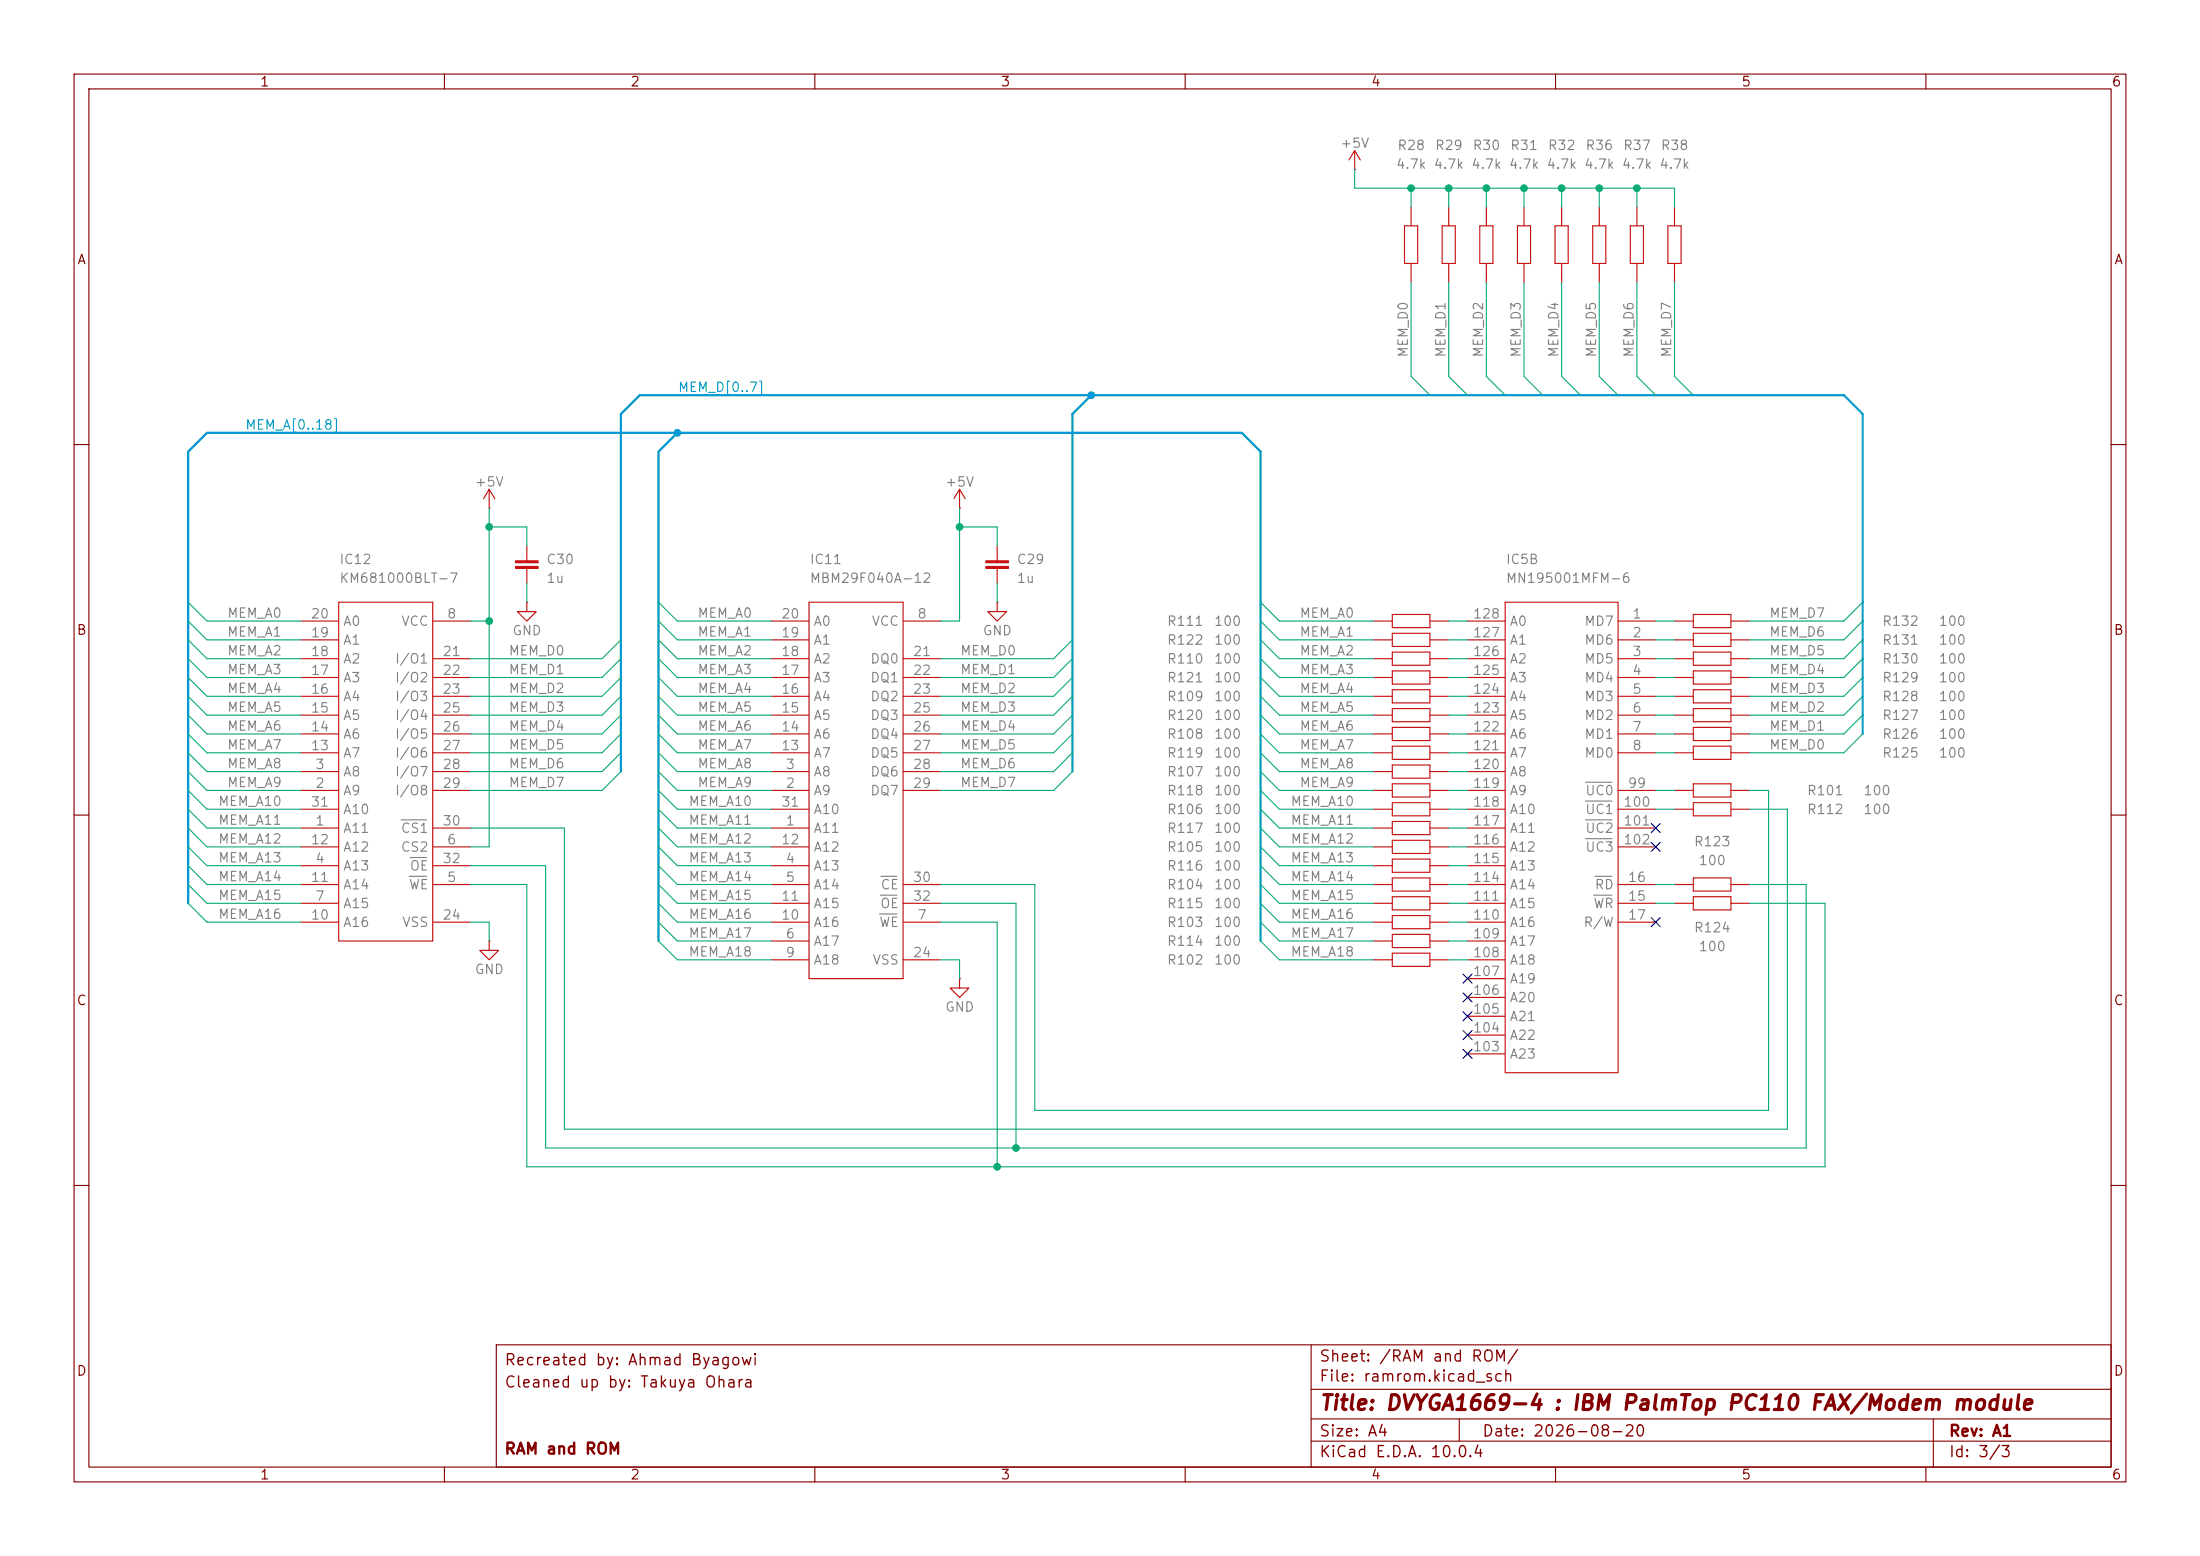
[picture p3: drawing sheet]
<svg xmlns="http://www.w3.org/2000/svg" width="297mm" height="210mm" viewBox="0 0 297 210" stroke-linecap="round" stroke-linejoin="round" font-family="sans-serif">
<g fill="none" stroke="#840000" stroke-width=".15">
<path d="M10 10h277v190h-277zM12 12h273v186h-273zM60 10v2M110 10v2M160 10v2M210 10v2M260 10v2M10 60h2M285 60h2M10 110h2M285 110h2M10 160h2"/>
<path d="M285 160h2M60 198v2M67 181.5h218v16.5h-218zM110 198v2M160 198v2M177 194.5h108M177 191.5h108M177 187.5h108M177 181.5v16.5M197 191.5v3M210 198v2M260 198v2"/>
<path d="M261 191.5v6.5"/>
</g>
<g fill="none" stroke="#c90c0c" stroke-width=".15">
<path d="M182.9 22.9h.1M182.9 20.3l-.8 1.3M182.9 20.3l.7 1.3M182.9 20.3v2.6M189.6 30.5h1.8v5.1h-1.8zM190.5 27.9v2.6M190.5 35.6v2.5M194.7 30.5h1.8v5.1h-1.8zM195.6 27.9v2.6M195.6 35.6v2.5M199.8 30.5h1.7v5.1h-1.7zM200.7 27.9v2.6"/>
<path d="M200.7 35.6v2.5M204.9 30.5h1.7v5.1h-1.7zM205.7 27.9v2.6M205.7 35.6v2.5M209.9 30.5h1.8v5.1h-1.8zM210.8 27.9v2.6M210.8 35.6v2.5M215 30.5h1.8v5.1h-1.8zM215.9 27.9v2.6M215.9 35.6v2.5M220.1 30.5h1.8v5.1h-1.8zM221 27.9v2.6"/>
<path d="M221 35.6v2.5M225.2 30.5h1.7v5.1h-1.7zM226.1 27.9v2.6M226.1 35.6v2.5M66 68.6h.1M66 66l-.7 1.3M66 66l.8 1.3M66 66v2.6M71.1 73.7v2M71.1 76.7v2M129.5 68.6h.1M129.5 66l-.7 1.3"/>
<path d="M129.5 66l.8 1.3M129.5 66v2.6M134.6 73.7v2M134.6 76.7v2M40.6 86.4h5.1M40.6 83.8h5.1M40.6 99.1h5.1M40.6 96.5h5.1M40.6 94h5.1M40.6 91.4h5.1M40.6 88.9h5.1M45.7 81.3h12.7v45.7h-12.7z"/>
<path d="M58.4 83.8h5.1M58.4 99.1h5.1M58.4 96.5h5.1M58.4 94h5.1M58.4 91.4h5.1M58.4 88.9h5.1M71.1 81.3v1.3h1.3l-1.3 1.2-1.3-1.2h1.3M71.1 81.3h.1M104.1 86.4h5.1M104.1 83.8h5.1M104.1 99.1h5.1M104.1 96.5h5.1"/>
<path d="M104.1 94h5.1M104.1 91.4h5.1M104.1 88.9h5.1M109.2 81.3h12.7v50.8h-12.7zM121.9 83.8h5.1M121.9 99.1h5.1M121.9 96.5h5.1M121.9 94h5.1M121.9 91.4h5.1M121.9 88.9h5.1M134.6 81.3v1.3h1.3l-1.3 1.2-1.3-1.2h1.3M134.6 81.3h.1"/>
<path d="M185.4 86.4h2.6M185.4 83.8h2.6M185.4 99.1h2.6M185.4 96.5h2.6M185.4 94h2.6M185.4 91.4h2.6M185.4 88.9h2.6M188 82.9h5v1.8h-5zM188 85.5h5v1.7h-5zM188 88h5v1.8h-5zM188 90.6h5v1.7h-5zM188 93.1h5v1.8h-5z"/>
<path d="M188 95.6h5v1.8h-5zM188 98.2h5v1.7h-5zM193 86.4h2.6M193 83.8h2.6M193 99.1h2.6M193 96.5h2.6M193 94h2.6M193 91.4h2.6M193 88.9h2.6M198.1 86.4h5.1M198.1 83.8h5.1M198.1 99.1h5.1"/>
<path d="M198.1 96.5h5.1M198.1 94h5.1M198.1 91.4h5.1M198.1 88.9h5.1M203.2 81.3h15.2v63.5h-15.2zM218.4 86.4h5.1M218.4 83.8h5.1M218.4 99.1h5.1M218.4 96.5h5.1M218.4 94h5.1M218.4 91.4h5.1M218.4 88.9h5.1"/>
<path d="M226.1 86.4h2.5M226.1 83.8h2.5M226.1 99.1h2.5M226.1 96.5h2.5M226.1 94h2.5M226.1 91.4h2.5M226.1 88.9h2.5M228.6 85.5h5.1v1.7h-5.1zM228.6 93.1h5.1v1.8h-5.1zM228.6 82.9h5.1v1.8h-5.1zM228.6 88h5.1v1.8h-5.1zM228.6 90.6h5.1v1.7h-5.1z"/>
<path d="M228.6 95.6h5.1v1.8h-5.1zM228.6 98.2h5.1v1.7h-5.1zM233.7 86.4h2.5M233.7 83.8h2.5M233.7 99.1h2.5M233.7 96.5h2.5M233.7 94h2.5M233.7 91.4h2.5M233.7 88.9h2.5M40.6 114.3h5.1M40.6 106.7h5.1M40.6 101.6h5.1"/>
<path d="M40.6 111.8h5.1M40.6 104.1h5.1M40.6 116.8h5.1M40.6 119.4h5.1M40.6 109.2h5.1M58.4 114.3h5.1M58.4 106.7h5.1M58.4 101.6h5.1M58.4 111.8h5.1M58.4 104.1h5.1M58.4 116.8h5.1M58.4 119.4h5.1"/>
<path d="M104.1 114.3h5.1M104.1 106.7h5.1M104.1 101.6h5.1M104.1 111.8h5.1M104.1 104.1h5.1M104.1 116.8h5.1M104.1 119.4h5.1M104.1 109.2h5.1M121.9 106.7h5.1M121.9 101.6h5.1M121.9 104.1h5.1M121.9 119.4h5.1"/>
<path d="M185.4 114.3h2.6M185.4 106.7h2.6M185.4 101.6h2.6M185.4 111.8h2.6M185.4 104.1h2.6M185.4 116.8h2.6M185.4 119.4h2.6M185.4 109.2h2.6M188 113.4h5v1.8h-5zM188 100.7h5v1.8h-5zM188 103.3h5v1.7h-5zM188 105.8h5v1.8h-5z"/>
<path d="M188 108.3h5v1.8h-5zM188 110.9h5v1.7h-5zM188 116h5v1.7h-5zM188 118.5h5v1.8h-5zM193 114.3h2.6M193 106.7h2.6M193 101.6h2.6M193 111.8h2.6M193 104.1h2.6M193 116.8h2.6M193 119.4h2.6M193 109.2h2.6"/>
<path d="M198.1 114.3h5.1M198.1 106.7h5.1M198.1 101.6h5.1M198.1 111.8h5.1M198.1 104.1h5.1M198.1 116.8h5.1M198.1 119.4h5.1M198.1 109.2h5.1M218.4 114.3h5.1M218.4 106.7h5.1M218.4 101.6h5.1M218.4 111.8h5.1"/>
<path d="M218.4 119.4h5.1M218.4 109.2h5.1M226.1 106.7h2.5M226.1 101.6h2.5M226.1 119.4h2.5M226.1 109.2h2.5M228.6 105.8h5.1v1.8h-5.1zM228.6 100.7h5.1v1.8h-5.1zM228.6 108.3h5.1v1.8h-5.1zM228.6 118.5h5.1v1.8h-5.1zM233.7 106.7h2.5M233.7 101.6h2.5"/>
<path d="M233.7 119.4h2.5M233.7 109.2h2.5M40.6 121.9h5.1M40.6 124.5h5.1M58.4 124.5h5.1M66 127v1.3h1.3l-1.3 1.2-1.2-1.2h1.2M66 127h.1M104.1 121.9h5.1M104.1 129.5h5.1M104.1 127h5.1M104.1 124.5h5.1M121.9 121.9h5.1"/>
<path d="M121.9 129.5h5.1M121.9 124.5h5.1M129.5 132.1v1.3h1.3l-1.3 1.2-1.2-1.2h1.2M129.5 132.1h.1M185.4 121.9h2.6M185.4 129.5h2.6M185.4 127h2.6M185.4 124.5h2.6M188 121h5v1.8h-5zM188 123.6h5v1.7h-5zM188 126.1h5v1.8h-5zM188 128.7h5v1.7h-5z"/>
<path d="M193 121.9h2.6M193 129.5h2.6M193 127h2.6M193 124.5h2.6M198.1 121.9h5.1M198.1 129.5h5.1M198.1 127h5.1M198.1 124.5h5.1M198.1 132.1h5.1M198.1 139.7h5.1M198.1 137.2h5.1M198.1 134.6h5.1"/>
<path d="M218.4 121.9h5.1M218.4 124.5h5.1M226.1 121.9h2.5M228.6 121h5.1v1.8h-5.1zM233.7 121.9h2.5M198.1 142.2h5.1"/>
</g>
<path d="M54.1 110.7h3.5M55.2 118.3h2.4M55.4 115.7h2.2M118.9 118.3h2.2M214 105.6h3.6M214 108.1h3.6M214 110.7h3.6M214 113.2h3.6M215.3 118.3h2.3M118.7 123.4h2.4M118.9 120.8h2.2M215.1 120.8h2.5" fill="none" stroke="#808080" stroke-width=".15"/>
<g fill="#c90c0c" stroke="#c90c0c" stroke-width=".15">
<path d="M133.1 76.5h3v.2h-3z"/>
<path d="M133.1 75.7h3v.2h-3z"/>
<path d="M69.6 75.7h3v.2h-3z"/>
<path d="M69.6 76.5h3v.2h-3z"/>
</g>
<path d="M91.4 58.4l-2.5 2.6v66M147.3 53.3l-2.5 2.6v48.2M251.5 99.1v-43.2l-2.6-2.6h-162.5l-2.6 2.6v48.2M25.4 121.9v-60.9l2.5-2.6h139.7l2.6 2.6v66" fill="none" stroke="#0698d7" stroke-width=".3"/>
<g fill="none" stroke="#0dab74" stroke-width=".15">
<path d="M182.9 22.9v2.5h43.2v2.5M190.5 25.4v2.5M190.5 38.1v12.7l2.5 2.5M195.6 25.4v2.5M195.6 38.1v12.7l2.5 2.5M200.7 25.4v2.5M200.7 38.1v12.7l2.5 2.5M205.7 25.4v2.5M205.7 38.1v12.7l2.6 2.5M210.8 25.4v2.5M210.8 38.1v12.7l2.6 2.5M215.9 25.4v2.5"/>
<path d="M215.9 38.1v12.7l2.5 2.5M221 25.4v2.5M221 38.1v12.7l2.5 2.5M226.1 38.1v12.7l2.5 2.5M66 68.6v45.7h-2.5M66 71.1h5.1v2.6M71.1 78.7v2.6M129.5 68.6v15.2h-2.5M129.5 71.1h5.1v2.6M134.6 78.7v2.6M25.4 94l2.5 2.5h12.7M25.4 88.9l2.5 2.5h12.7"/>
<path d="M25.4 86.4l2.5 2.5h12.7M25.4 81.3l2.5 2.5h12.7M25.4 83.8l2.5 2.6h12.7M25.4 91.4l2.5 2.6h12.7M25.4 96.5l2.5 2.6h12.7M25.4 99.1l2.5 2.5h12.7M63.5 83.8h2.5M83.8 94l-2.5 2.5h-17.8M83.8 88.9l-2.5 2.5h-17.8M83.8 86.4l-2.5 2.5h-17.8M83.8 91.4l-2.5 2.6h-17.8M83.8 96.5l-2.5 2.6h-17.8"/>
<path d="M83.8 99.1l-2.5 2.5h-17.8M88.9 94l2.5 2.5h12.7M88.9 88.9l2.5 2.5h12.7M88.9 86.4l2.5 2.5h12.7M88.9 81.3l2.5 2.5h12.7M88.9 83.8l2.5 2.6h12.7M88.9 91.4l2.5 2.6h12.7M88.9 96.5l2.5 2.6h12.7M88.9 99.1l2.5 2.5h12.7M144.8 94l-2.6 2.5h-15.2M144.8 88.9l-2.6 2.5h-15.2M144.8 86.4l-2.6 2.5h-15.2"/>
<path d="M144.8 91.4l-2.6 2.6h-15.2M144.8 96.5l-2.6 2.6h-15.2M144.8 99.1l-2.6 2.5h-15.2M170.2 94l2.5 2.5h12.7M170.2 88.9l2.5 2.5h12.7M170.2 86.4l2.5 2.5h12.7M170.2 81.3l2.5 2.5h12.7M170.2 83.8l2.5 2.6h12.7M170.2 91.4l2.5 2.6h12.7M170.2 96.5l2.5 2.6h12.7M170.2 99.1l2.5 2.5h12.7M195.6 96.5h2.5"/>
<path d="M195.6 91.4h2.5M195.6 88.9h2.5M195.6 83.8h2.5M195.6 86.4h2.5M195.6 94h2.5M195.6 99.1h2.5M223.5 96.5h2.6M223.5 91.4h2.6M223.5 88.9h2.6M223.5 83.8h2.6M223.5 86.4h2.6M223.5 94h2.6"/>
<path d="M223.5 99.1h2.6M251.5 94l-2.6 2.5h-12.7M251.5 88.9l-2.6 2.5h-12.7M251.5 86.4l-2.6 2.5h-12.7M251.5 81.3l-2.6 2.5h-12.7M251.5 83.8l-2.6 2.6h-12.7M251.5 91.4l-2.6 2.6h-12.7M251.5 96.5l-2.6 2.6h-12.7M251.5 99.1l-2.6 2.5h-12.7M25.4 106.7l2.5 2.5h12.7M25.4 104.1l2.5 2.6h12.7M25.4 101.6l2.5 2.5h12.7"/>
<path d="M25.4 111.8l2.5 2.5h12.7M25.4 114.3l2.5 2.5h12.7M25.4 116.8l2.5 2.6h12.7M25.4 109.2l2.5 2.6h12.7M25.4 119.4l2.5 2.5h12.7M63.5 116.8h10.2v38.1h170.1v-35.5h-7.6M63.5 119.4h7.6v38.1h175.3v-35.6h-10.2M83.8 104.1l-2.5 2.6h-17.8M83.8 101.6l-2.5 2.5h-17.8M88.9 106.7l2.5 2.5h12.7M88.9 104.1l2.5 2.6h12.7M88.9 101.6l2.5 2.5h12.7"/>
<path d="M88.9 111.8l2.5 2.5h12.7M88.9 114.3l2.5 2.5h12.7M88.9 116.8l2.5 2.6h12.7M88.9 109.2l2.5 2.6h12.7M88.9 119.4l2.5 2.5h12.7M144.8 104.1l-2.6 2.6h-15.2M144.8 101.6l-2.6 2.5h-15.2M170.2 106.7l2.5 2.5h12.7M170.2 104.1l2.5 2.6h12.7M170.2 101.6l2.5 2.5h12.7M170.2 111.8l2.5 2.5h12.7M170.2 114.3l2.5 2.5h12.7"/>
<path d="M170.2 116.8l2.5 2.6h12.7M170.2 109.2l2.5 2.6h12.7M170.2 119.4l2.5 2.5h12.7M195.6 109.2h2.5M195.6 106.7h2.5M195.6 104.1h2.5M195.6 101.6h2.5M195.6 114.3h2.5M195.6 116.8h2.5M195.6 119.4h2.5M195.6 111.8h2.5M223.5 109.2h2.6"/>
<path d="M223.5 106.7h2.6M223.5 101.6h2.6M223.5 119.4h2.6M236.2 109.2h5.1v43.2h-165.1v-40.6h-12.7M236.2 106.7h2.6v43.2h-99.1v-30.5h-12.7M25.4 121.9l2.5 2.6h12.7M63.5 124.5h2.5v2.5M88.9 121.9l2.5 2.6h12.7M88.9 124.5l2.5 2.5h12.7M88.9 127l2.5 2.5h12.7M127 124.5h7.6v33M127 121.9h10.2v33"/>
<path d="M127 129.5h2.5v2.6M170.2 121.9l2.5 2.6h12.7M170.2 124.5l2.5 2.5h12.7M170.2 127l2.5 2.5h12.7M195.6 124.5h2.5M195.6 121.9h2.5M195.6 127h2.5M195.6 129.5h2.5M223.5 121.9h2.6"/>
</g>
<g fill="none" stroke="#000084" stroke-width=".15">
<path d="M222.9 113.7l1.2 1.2M222.9 111.2l1.2 1.2M224.1 113.7l-1.2 1.2M224.1 111.2l-1.2 1.2M197.5 139.1l1.2 1.2M197.5 136.6l1.2 1.2M197.5 131.5l1.2 1.2M197.5 134l1.2 1.2M198.7 139.1l-1.2 1.2M198.7 136.6l-1.2 1.2M198.7 131.5l-1.2 1.2M198.7 134l-1.2 1.2"/>
<path d="M222.9 123.9l1.2 1.2M224.1 123.9l-1.2 1.2M197.5 141.6l1.2 1.2M198.7 141.6l-1.2 1.2"/>
</g>
<g fill="#0dab74" stroke="#0dab74" stroke-width=".14">
<circle cx="129.5" cy="71.1" r=".46"/>
<circle cx="66" cy="83.8" r=".46"/>
<circle cx="66" cy="71.1" r=".46"/>
<circle cx="205.7" cy="25.4" r=".46"/>
<circle cx="200.7" cy="25.4" r=".46"/>
<circle cx="210.8" cy="25.4" r=".46"/>
<circle cx="215.9" cy="25.4" r=".46"/>
<circle cx="195.6" cy="25.4" r=".46"/>
<circle cx="221" cy="25.4" r=".46"/>
<circle cx="137.2" cy="154.9" r=".46"/>
<circle cx="134.6" cy="157.5" r=".46"/>
<circle cx="190.5" cy="25.4" r=".46"/>
</g>
<g fill="#0698d7" stroke="#0698d7" stroke-width=".14">
<circle cx="91.4" cy="58.4" r=".46"/>
<circle cx="147.3" cy="53.3" r=".46"/>
</g>
<text font-size="2" fill="#840000" x="178" y="190.8">Title: DVYGA1669-4 : IBM PalmTop PC110 FAX/Modem module</text>
<g font-size="1.5" fill="#840000">
<text x="68" y="184.7">Recreated by: Ahmad Byagowi</text>
<text x="178" y="184.2">Sheet: /RAM and ROM/</text>
<text x="68" y="187.7">Cleaned up by: Takuya Ohara</text>
<text x="178" y="186.9">File: ramrom.kicad_sch</text>
<text x="68" y="196.7">RAM and ROM</text>
<text x="178" y="197.1">KiCad E.D.A. 10.0.4</text>
<text x="178" y="194.3">Size: A4</text>
<text x="200" y="194.3">Date: 2026-08-20</text>
<text x="263" y="194.3">Rev: A1</text>
<text x="263" y="197.1">Id: 3/3</text>
</g>
<g font-size="1.3" fill="#840000">
<text x="35" y="12">1</text>
<text x="85" y="12">2</text>
<text x="135" y="12">3</text>
<text x="185" y="12">4</text>
<text x="235" y="12">5</text>
<text x="285" y="12">6</text>
<text x="10.3" y="36">A</text>
<text x="285.3" y="36">A</text>
<text x="10.3" y="86">B</text>
<text x="285.3" y="86">B</text>
<text x="10.3" y="136">C</text>
<text x="285.3" y="136">C</text>
<text x="10.3" y="186">D</text>
<text x="285.3" y="186">D</text>
<text x="35" y="200">1</text>
<text x="85" y="200">2</text>
<text x="135" y="200">3</text>
<text x="185" y="200">4</text>
<text x="235" y="200">5</text>
<text x="285" y="200">6</text>
</g>
<g font-size="1.3" fill="#808080">
<text x="180.8" y="20.3">+5V</text>
<text x="188.4" y="23.1">4.7k 4.7k 4.7k 4.7k 4.7k 4.7k 4.7k 4.7k</text>
<text x="188.6" y="20.6">R28</text>
<text x="193.6" y="20.6">R29</text>
<text x="198.7" y="20.6">R30</text>
<text x="203.8" y="20.6">R31</text>
<text x="208.9" y="20.6">R32</text>
<text x="214" y="20.6">R36</text>
<text x="219" y="20.6">R37</text>
<text x="224.1" y="20.6">R38</text>
<text x="190.4" y="48.3" transform="rotate(-90 190.4 48.3)">MEM_D0</text>
<text x="195.5" y="48.3" transform="rotate(-90 195.5 48.3)">MEM_D1</text>
<text x="200.5" y="48.3" transform="rotate(-90 200.5 48.3)">MEM_D2</text>
<text x="205.6" y="48.3" transform="rotate(-90 205.6 48.3)">MEM_D3</text>
<text x="210.7" y="48.3" transform="rotate(-90 210.7 48.3)">MEM_D4</text>
<text x="215.8" y="48.3" transform="rotate(-90 215.8 48.3)">MEM_D5</text>
<text x="220.9" y="48.3" transform="rotate(-90 220.9 48.3)">MEM_D6</text>
<text x="225.9" y="48.3" transform="rotate(-90 225.9 48.3)">MEM_D7</text>
<text x="64" y="66">+5V</text>
<text x="127.5" y="66">+5V</text>
<text x="45.7" y="76.4">IC12</text>
<text x="73.7" y="76.4">C30</text>
<text x="109.2" y="76.4">IC11</text>
<text x="137.2" y="76.4">C29</text>
<text x="203.2" y="76.4">IC5B</text>
<text x="30.6" y="83.7">MEM_A0</text>
<text x="41.9" y="83.8">20</text>
<text x="45.7" y="79">KM681000BLT-7</text>
<text x="60.3" y="83.8">8</text>
<text x="73.7" y="79">1u</text>
<text x="94.1" y="83.7">MEM_A0</text>
<text x="105.4" y="83.8">20</text>
<text x="109.2" y="79">MBM29F040A-12</text>
<text x="123.8" y="83.8">8</text>
<text x="137.2" y="79">1u</text>
<text x="175.4" y="83.7">MEM_A0</text>
<text x="198.7" y="83.8">128</text>
<text x="203.2" y="79">MN195001MFM-6</text>
<text x="220.3" y="83.8">1</text>
<text x="238.8" y="83.7">MEM_D7</text>
<text x="30.6" y="88.8">MEM_A2</text>
<text x="30.6" y="86.2">MEM_A1</text>
<text x="41.9" y="88.9">18</text>
<text x="41.9" y="86.3">19</text>
<text x="46.2" y="89.9">A2</text>
<text x="46.2" y="87.3">A1</text>
<text x="46.2" y="84.8">A0</text>
<text x="53.2" y="89.9">I/O1</text>
<text x="54.1" y="84.8">VCC</text>
<text x="59.6" y="88.9">21</text>
<text x="68.6" y="88.8">MEM_D0</text>
<text x="69.1" y="86.1">GND</text>
<text x="94.1" y="86.2">MEM_A1</text>
<text x="94.1" y="88.8">MEM_A2</text>
<text x="105.4" y="88.9">18</text>
<text x="105.4" y="86.3">19</text>
<text x="109.7" y="89.9">A2</text>
<text x="109.7" y="87.3">A1</text>
<text x="109.7" y="84.8">A0</text>
<text x="117.4" y="89.9">DQ0</text>
<text x="117.6" y="84.8">VCC</text>
<text x="123.1" y="88.9">21</text>
<text x="129.5" y="88.8">MEM_D0</text>
<text x="132.6" y="86.1">GND</text>
<text x="157.4" y="87.3">R122</text>
<text x="157.4" y="84.8">R111</text>
<text x="157.4" y="89.9">R110</text>
<text x="163.8" y="87.3">100</text>
<text x="163.8" y="84.8">100</text>
<text x="163.8" y="89.9">100</text>
<text x="175.4" y="86.2">MEM_A1</text>
<text x="175.4" y="88.8">MEM_A2</text>
<text x="198.7" y="88.9">126</text>
<text x="198.7" y="86.3">127</text>
<text x="203.7" y="89.9">A2</text>
<text x="203.7" y="87.3">A1</text>
<text x="203.7" y="84.8">A0</text>
<text x="213.8" y="84.8">MD7</text>
<text x="213.8" y="87.3">MD6</text>
<text x="213.8" y="89.9">MD5</text>
<text x="220.3" y="86.3">2</text>
<text x="220.3" y="88.9">3</text>
<text x="238.8" y="88.8">MEM_D5</text>
<text x="238.8" y="86.2">MEM_D6</text>
<text x="254" y="89.9">R130</text>
<text x="254" y="87.3">R131</text>
<text x="254" y="84.8">R132</text>
<text x="261.6" y="89.9">100</text>
<text x="261.6" y="87.3">100</text>
<text x="261.6" y="84.8">100</text>
<text x="30.6" y="93.9">MEM_A4</text>
<text x="30.6" y="91.3">MEM_A3</text>
<text x="41.9" y="94">16</text>
<text x="41.9" y="91.4">17</text>
<text x="46.2" y="95">A4</text>
<text x="46.2" y="92.4">A3</text>
<text x="53.2" y="92.4">I/O2</text>
<text x="53.2" y="95">I/O3</text>
<text x="59.6" y="91.4">22</text>
<text x="59.6" y="94">23</text>
<text x="68.6" y="91.3">MEM_D1</text>
<text x="68.6" y="93.9">MEM_D2</text>
<text x="94.1" y="91.3">MEM_A3</text>
<text x="94.1" y="93.9">MEM_A4</text>
<text x="105.4" y="94">16</text>
<text x="105.4" y="91.4">17</text>
<text x="109.7" y="95">A4</text>
<text x="109.7" y="92.4">A3</text>
<text x="117.4" y="92.4">DQ1</text>
<text x="117.4" y="95">DQ2</text>
<text x="123.1" y="91.4">22</text>
<text x="123.1" y="94">23</text>
<text x="129.5" y="91.3">MEM_D1</text>
<text x="129.5" y="93.9">MEM_D2</text>
<text x="157.4" y="95">R109</text>
<text x="157.4" y="92.4">R121</text>
<text x="163.8" y="95">100</text>
<text x="163.8" y="92.4">100</text>
<text x="175.4" y="93.9">MEM_A4</text>
<text x="175.4" y="91.3">MEM_A3</text>
<text x="198.7" y="94">124</text>
<text x="198.7" y="91.4">125</text>
<text x="203.7" y="95">A4</text>
<text x="203.7" y="92.4">A3</text>
<text x="213.8" y="92.4">MD4</text>
<text x="213.8" y="95">MD3</text>
<text x="220.3" y="91.4">4</text>
<text x="220.3" y="94">5</text>
<text x="238.8" y="91.3">MEM_D4</text>
<text x="238.8" y="93.9">MEM_D3</text>
<text x="254" y="95">R128</text>
<text x="254" y="92.4">R129</text>
<text x="261.6" y="95">100</text>
<text x="261.6" y="92.4">100</text>
<text x="30.6" y="98.9">MEM_A6</text>
<text x="30.6" y="101.5">MEM_A7</text>
<text x="30.6" y="96.4">MEM_A5</text>
<text x="41.9" y="101.6">13</text>
<text x="41.9" y="99">14</text>
<text x="41.9" y="96.5">15</text>
<text x="46.2" y="100">A6</text>
<text x="46.2" y="97.5">A5</text>
<text x="53.2" y="97.5">I/O4</text>
<text x="53.2" y="100">I/O5</text>
<text x="59.6" y="96.5">25</text>
<text x="59.6" y="99">26</text>
<text x="59.6" y="101.6">27</text>
<text x="68.6" y="101.5">MEM_D5</text>
<text x="68.6" y="96.4">MEM_D3</text>
<text x="68.6" y="98.9">MEM_D4</text>
<text x="94.1" y="101.5">MEM_A7</text>
<text x="94.1" y="96.4">MEM_A5</text>
<text x="94.1" y="98.9">MEM_A6</text>
<text x="105.4" y="101.6">13</text>
<text x="105.4" y="99">14</text>
<text x="105.4" y="96.5">15</text>
<text x="109.7" y="100">A6</text>
<text x="109.7" y="97.5">A5</text>
<text x="117.4" y="97.5">DQ3</text>
<text x="117.4" y="100">DQ4</text>
<text x="123.1" y="96.5">25</text>
<text x="123.1" y="99">26</text>
<text x="123.1" y="101.6">27</text>
<text x="129.5" y="101.5">MEM_D5</text>
<text x="129.5" y="96.4">MEM_D3</text>
<text x="129.5" y="98.9">MEM_D4</text>
<text x="157.4" y="97.5">R120</text>
<text x="157.4" y="100">R108</text>
<text x="163.8" y="97.5">100</text>
<text x="163.8" y="100">100</text>
<text x="175.4" y="96.4">MEM_A5</text>
<text x="175.4" y="98.9">MEM_A6</text>
<text x="175.4" y="101.5">MEM_A7</text>
<text x="198.7" y="101.6">121</text>
<text x="198.7" y="99">122</text>
<text x="198.7" y="96.5">123</text>
<text x="203.7" y="100">A6</text>
<text x="203.7" y="97.5">A5</text>
<text x="213.8" y="97.5">MD2</text>
<text x="213.8" y="100">MD1</text>
<text x="220.3" y="96.5">6</text>
<text x="220.3" y="99">7</text>
<text x="220.3" y="101.6">8</text>
<text x="238.8" y="101.5">MEM_D0</text>
<text x="238.8" y="98.9">MEM_D1</text>
<text x="238.8" y="96.4">MEM_D2</text>
<text x="254" y="100">R126</text>
<text x="254" y="97.5">R127</text>
<text x="261.6" y="100">100</text>
<text x="261.6" y="97.5">100</text>
<text x="30.6" y="106.6">MEM_A9</text>
<text x="30.6" y="104">MEM_A8</text>
<text x="42.5" y="106.7">2</text>
<text x="42.5" y="104.1">3</text>
<text x="46.2" y="107.7">A9</text>
<text x="46.2" y="105.1">A8</text>
<text x="46.2" y="102.6">A7</text>
<text x="53.2" y="102.6">I/O6</text>
<text x="53.2" y="105.1">I/O7</text>
<text x="53.2" y="107.7">I/O8</text>
<text x="59.6" y="104.1">28</text>
<text x="59.6" y="106.7">29</text>
<text x="68.6" y="106.6">MEM_D7</text>
<text x="68.6" y="104">MEM_D6</text>
<text x="94.1" y="104">MEM_A8</text>
<text x="94.1" y="106.6">MEM_A9</text>
<text x="106" y="106.7">2</text>
<text x="106" y="104.1">3</text>
<text x="109.7" y="107.7">A9</text>
<text x="109.7" y="105.1">A8</text>
<text x="109.7" y="102.6">A7</text>
<text x="117.4" y="102.6">DQ5</text>
<text x="117.4" y="105.1">DQ6</text>
<text x="117.4" y="107.7">DQ7</text>
<text x="123.1" y="104.1">28</text>
<text x="123.1" y="106.7">29</text>
<text x="129.5" y="106.6">MEM_D7</text>
<text x="129.5" y="104">MEM_D6</text>
<text x="157.4" y="107.7">R118</text>
<text x="157.4" y="102.6">R119</text>
<text x="157.4" y="105.1">R107</text>
<text x="163.8" y="107.7">100</text>
<text x="163.8" y="102.6">100</text>
<text x="163.8" y="105.1">100</text>
<text x="175.4" y="106.6">MEM_A9</text>
<text x="175.4" y="104">MEM_A8</text>
<text x="198.7" y="106.7">119</text>
<text x="198.7" y="104.1">120</text>
<text x="203.7" y="107.7">A9</text>
<text x="203.7" y="105.1">A8</text>
<text x="203.7" y="102.6">A7</text>
<text x="213.8" y="102.6">MD0</text>
<text x="213.9" y="107.7">UC0</text>
<text x="219.7" y="106.7">99</text>
<text x="243.8" y="107.7">R101</text>
<text x="251.5" y="107.7">100</text>
<text x="254" y="102.6">R125</text>
<text x="261.6" y="102.6">100</text>
<text x="29.4" y="111.6">MEM_A11</text>
<text x="29.4" y="109.1">MEM_A10</text>
<text x="41.9" y="109.2">31</text>
<text x="42.5" y="111.7">1</text>
<text x="46.2" y="112.7">A11</text>
<text x="46.2" y="110.2">A10</text>
<text x="54" y="112.7">CS1</text>
<text x="59.6" y="111.7">30</text>
<text x="92.9" y="109.1">MEM_A10</text>
<text x="92.9" y="111.6">MEM_A11</text>
<text x="105.4" y="109.2">31</text>
<text x="106" y="111.7">1</text>
<text x="109.7" y="112.7">A11</text>
<text x="109.7" y="110.2">A10</text>
<text x="157.4" y="110.2">R106</text>
<text x="157.4" y="112.7">R117</text>
<text x="163.8" y="110.2">100</text>
<text x="163.8" y="112.7">100</text>
<text x="174.1" y="111.6">MEM_A11</text>
<text x="174.1" y="109.1">MEM_A10</text>
<text x="198.7" y="111.7">117</text>
<text x="198.7" y="109.2">118</text>
<text x="203.7" y="112.7">A11</text>
<text x="203.7" y="110.2">A10</text>
<text x="213.9" y="110.2">UC1</text>
<text x="213.9" y="112.7">UC2</text>
<text x="219.1" y="109.2">100</text>
<text x="219.1" y="111.7">101</text>
<text x="243.8" y="110.2">R112</text>
<text x="251.5" y="110.2">100</text>
<text x="29.4" y="116.7">MEM_A13</text>
<text x="29.4" y="119.3">MEM_A14</text>
<text x="29.4" y="114.2">MEM_A12</text>
<text x="41.9" y="119.4">11</text>
<text x="41.9" y="114.3">12</text>
<text x="42.5" y="116.8">4</text>
<text x="46.2" y="117.8">A13</text>
<text x="46.2" y="115.3">A12</text>
<text x="54" y="115.3">CS2</text>
<text x="55.2" y="117.8">OE</text>
<text x="59.6" y="116.8">32</text>
<text x="60.3" y="119.4">5</text>
<text x="60.3" y="114.3">6</text>
<text x="92.9" y="116.7">MEM_A13</text>
<text x="92.9" y="119.3">MEM_A14</text>
<text x="92.9" y="114.2">MEM_A12</text>
<text x="105.4" y="114.3">12</text>
<text x="106" y="116.8">4</text>
<text x="106" y="119.4">5</text>
<text x="109.7" y="117.8">A13</text>
<text x="109.7" y="115.3">A12</text>
<text x="123.1" y="119.4">30</text>
<text x="157.4" y="115.3">R105</text>
<text x="157.4" y="117.8">R116</text>
<text x="163.8" y="115.3">100</text>
<text x="163.8" y="117.8">100</text>
<text x="174.1" y="116.7">MEM_A13</text>
<text x="174.1" y="119.3">MEM_A14</text>
<text x="174.1" y="114.2">MEM_A12</text>
<text x="198.7" y="119.4">114</text>
<text x="198.7" y="116.8">115</text>
<text x="198.7" y="114.3">116</text>
<text x="203.7" y="117.8">A13</text>
<text x="203.7" y="115.3">A12</text>
<text x="213.9" y="115.3">UC3</text>
<text x="219.1" y="114.3">102</text>
<text x="219.7" y="119.4">16</text>
<text x="228.6" y="114.5">R123</text>
<text x="229.2" y="117.1">100</text>
<text x="29.4" y="121.8">MEM_A15</text>
<text x="29.4" y="124.3">MEM_A16</text>
<text x="41.9" y="124.4">10</text>
<text x="42.5" y="121.9">7</text>
<text x="46.2" y="122.9">A15</text>
<text x="46.2" y="125.4">A16</text>
<text x="46.2" y="120.4">A14</text>
<text x="54.2" y="125.4">VSS</text>
<text x="55.1" y="120.4">WE</text>
<text x="59.6" y="124.4">24</text>
<text x="92.9" y="124.3">MEM_A16</text>
<text x="92.9" y="121.8">MEM_A15</text>
<text x="105.4" y="124.4">10</text>
<text x="105.4" y="121.9">11</text>
<text x="109.7" y="120.4">A14</text>
<text x="109.7" y="125.4">A16</text>
<text x="109.7" y="122.9">A15</text>
<text x="118.6" y="125.4">WE</text>
<text x="118.7" y="122.9">OE</text>
<text x="118.8" y="120.4">CE</text>
<text x="123.1" y="121.9">32</text>
<text x="123.8" y="124.4">7</text>
<text x="157.4" y="122.9">R115</text>
<text x="157.4" y="125.4">R103</text>
<text x="157.4" y="120.4">R104</text>
<text x="163.8" y="122.9">100</text>
<text x="163.8" y="125.4">100</text>
<text x="163.8" y="120.4">100</text>
<text x="174.1" y="124.3">MEM_A16</text>
<text x="174.1" y="121.8">MEM_A15</text>
<text x="198.7" y="124.4">110</text>
<text x="198.7" y="121.9">111</text>
<text x="203.7" y="125.4">A16</text>
<text x="203.7" y="122.9">A15</text>
<text x="203.7" y="120.4">A14</text>
<text x="213.7" y="125.4">R/W</text>
<text x="215" y="122.9">WR</text>
<text x="215.2" y="120.4">RD</text>
<text x="219.7" y="121.9">15</text>
<text x="219.7" y="124.4">17</text>
<text x="64" y="131.8">GND</text>
<text x="92.9" y="126.9">MEM_A17</text>
<text x="92.9" y="129.4">MEM_A18</text>
<text x="106" y="127">6</text>
<text x="106" y="129.5">9</text>
<text x="109.7" y="128">A17</text>
<text x="109.7" y="130.5">A18</text>
<text x="117.7" y="130.5">VSS</text>
<text x="123.1" y="129.5">24</text>
<text x="157.4" y="130.5">R102</text>
<text x="157.4" y="128">R114</text>
<text x="163.8" y="130.5">100</text>
<text x="163.8" y="128">100</text>
<text x="174.1" y="126.9">MEM_A17</text>
<text x="174.1" y="129.4">MEM_A18</text>
<text x="198.7" y="129.5">108</text>
<text x="198.7" y="127">109</text>
<text x="203.7" y="130.5">A18</text>
<text x="203.7" y="128">A17</text>
<text x="228.6" y="126.2">R124</text>
<text x="229.2" y="128.7">100</text>
<text x="127.5" y="136.9">GND</text>
<text x="198.7" y="137.1">105</text>
<text x="198.7" y="134.6">106</text>
<text x="198.7" y="132.1">107</text>
<text x="203.7" y="135.6">A20</text>
<text x="203.7" y="133.1">A19</text>
<text x="198.7" y="142.2">103</text>
<text x="198.7" y="139.7">104</text>
<text x="203.7" y="143.2">A23</text>
<text x="203.7" y="140.7">A22</text>
<text x="203.7" y="138.1">A21</text>
</g>
<g font-size="1.3" fill="#0698d7">
<text x="91.4" y="53.2">MEM_D[0..7]</text>
<text x="33" y="58.3">MEM_A[0..18]</text>
</g>
</svg>
